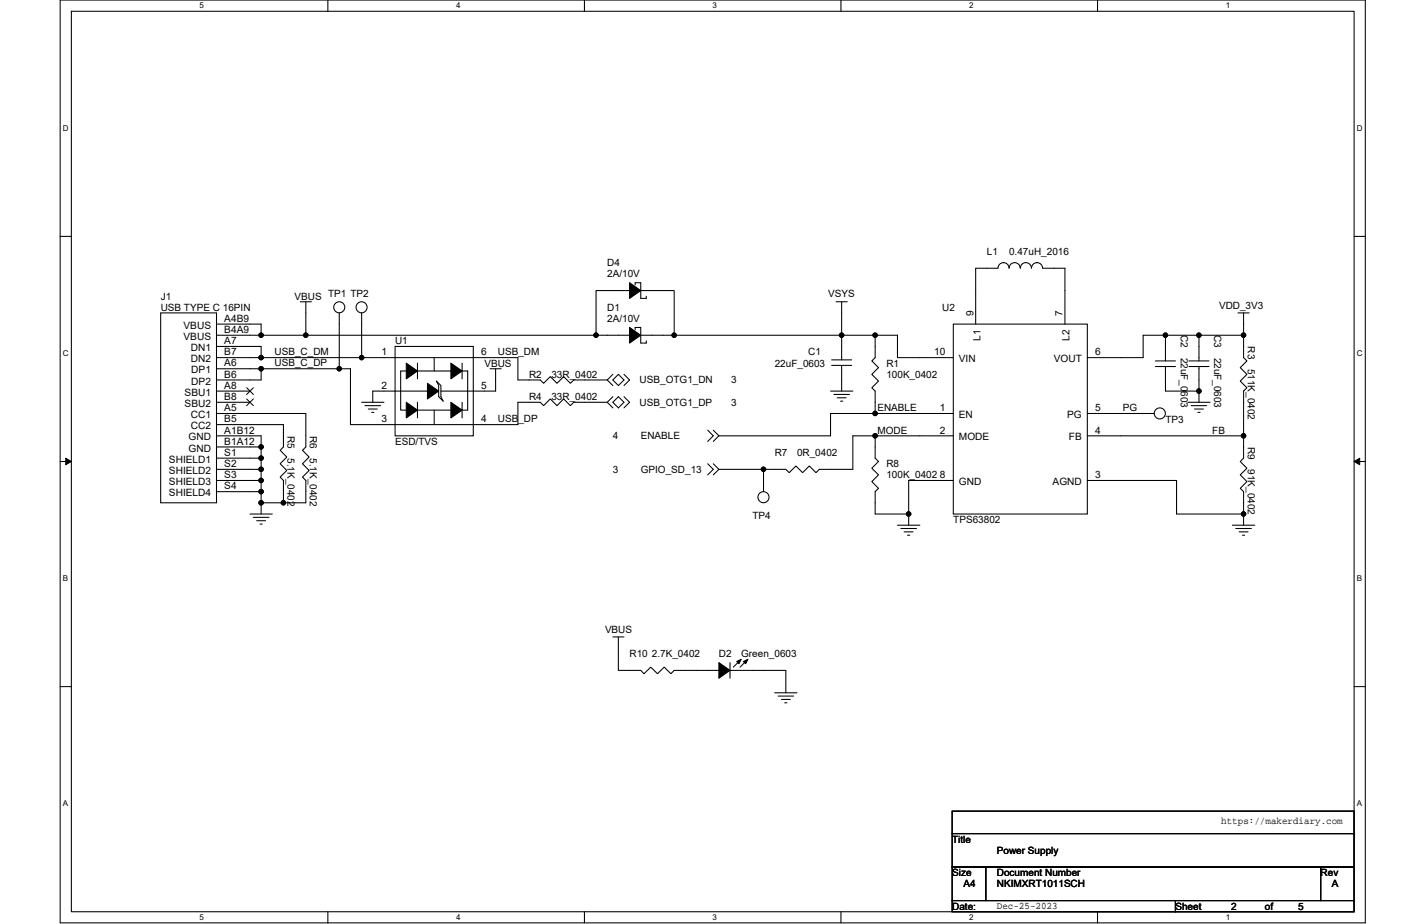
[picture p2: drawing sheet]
<svg xmlns="http://www.w3.org/2000/svg" width="432mm" height="279mm" viewBox="0 0 432 279" stroke-linecap="round" stroke-linejoin="round" font-family="sans-serif">
<path d="M18.2 0h394.9v279.1h-394.9zM21.6 3.4h388.1v272.3h-388.1z" fill="none" stroke="#000" stroke-width=".32"/>
<g fill="#fff">
<path d="M60.4 .4h1.3v2.7h-1.3z"/>
<path d="M60.4 276h1.3v2.7h-1.3z"/>
</g>
<path d="M99.2 0v3.4M99.2 275.7v3.4" fill="none" stroke="#000" stroke-width=".32"/>
<g fill="#fff">
<path d="M138 .4h1.3v2.7h-1.3z"/>
<path d="M138 276h1.3v2.7h-1.3z"/>
</g>
<path d="M176.8 0v3.4M176.8 275.7v3.4" fill="none" stroke="#000" stroke-width=".32"/>
<g fill="#fff">
<path d="M215.6 .4h1.4v2.7h-1.4z"/>
<path d="M215.6 276h1.4v2.7h-1.4z"/>
</g>
<path d="M254.5 0v3.4M254.5 275.7v3.4" fill="none" stroke="#000" stroke-width=".32"/>
<g fill="#fff">
<path d="M293.3 .4h1.3v2.7h-1.3z"/>
<path d="M293.3 276h1.3v2.7h-1.3z"/>
</g>
<path d="M332.1 0v3.4M332.1 275.7v3.4" fill="none" stroke="#000" stroke-width=".32"/>
<g fill="#fff">
<path d="M370.9 .4h1.3v2.7h-1.3z"/>
<path d="M370.9 276h1.3v2.7h-1.3z"/>
<path d="M19 37.4h1.8v2.8h-1.8z"/>
<path d="M410.6 37.4h1.7v2.8h-1.7z"/>
<path d="M19 105.5h1.8v2.7h-1.8z"/>
<path d="M410.6 105.5h1.7v2.7h-1.7z"/>
</g>
<path d="M18.2 71.5h3.4M409.7 71.5h3.4" fill="none" stroke="#000" stroke-width=".32"/>
<g fill="#fff">
<path d="M19 173.6h1.7v2.7h-1.7z"/>
<path d="M410.6 173.6h1.6v2.7h-1.6z"/>
</g>
<path d="M18.2 139.6h3.4M409.7 139.6h3.4" fill="none" stroke="#000" stroke-width=".32"/>
<path d="M19.9 138.6l1.7 1-1.7 .9zM409.7 139.6l1.7-1v1.9z" fill="#000" stroke="#000" stroke-width=".3"/>
<g fill="#fff">
<path d="M19 241.7h1.7v2.7h-1.7z"/>
<path d="M410.5 241.7h1.7v2.7h-1.7z"/>
</g>
<g fill="none" stroke="#000" stroke-width=".32">
<path d="M48.6 94.6h16.9v57.4h-16.9zM65.5 98h13.5v3.4M90.8 91.2h3.4M92.5 91.2v10.2M102.7 94.6v16.9M109.4 94.6v13.5M190.5 87.9h-10.1v13.5h10.1M192.2 86.2v-.7h1.7v4.7h1.7v-.6M192.2 99.7v-.7h1.7v4.7h1.7v-.6M193.9 87.9h10.1v13.5h50.7M253 91.2h3.4M254.7 91.2v10.2"/>
<path d="M288.5 98h40.5v57.4h-40.5zM295.2 98v-16.9h6.8l.5-1.2 1.2-.5 1.1 .5 .5 1.2a1.69 1.69 0 0 1 1.7-1.7 1.69 1.69 0 0 1 1.7 1.7 1.69 1.69 0 0 1 1.7-1.7 1.69 1.69 0 0 1 1.7 1.7l.5-1.2 1.2-.5 1.2 .5 .5 1.2h6.7v16.9M374.6 94.6h3.4M376.3 94.6v6.8M65.5 101.4h13.5M65.5 104.8h13.5v3.3M65.5 108.1h13.5M65.5 111.5h13.5M65.5 118.3h10.1M79 101.4h13.5M79 108.1h30.4M79 111.5v3.4h-13.5"/>
<path d="M79 111.5h23.7M92.5 101.4h87.9M102.7 111.5h3.3v16.9h50.7v-6.8h6.8l1 1.1 2-2.1 2.1 2.1 2-2.1 2 2.1 1-1.1h10.1M109.4 108.1h47.3v6.8h6.8l1 1 2-2 2.1 2 2-2 2 2 1-1h10.1M119.5 104.8h23.7v27h-23.7zM121.2 112.2h20.3v11.8h-20.3zM126.3 109.8v4.8M129.7 118.3h-16.9v3.3M131.4 108.1v4.1M132.1 115.2l1.3 1.4v3.4l.7 1.3-1.4-1.3v-3.4zM139.8 109.8v4.8M148.3 111.5h3.4"/>
<path d="M150 111.5v6.8h-16.6M183.7 114.9l1.7 1.7M185.4 120l-1.7 1.6M185.4 113.2l-1.7 1.7M187.1 120l1.7 1.6-1.7 1.7-1.7-1.7zM187.1 113.2l1.7 1.7-1.7 1.7-1.7-1.7zM188.8 120l1.7 1.6-1.7 1.7M188.8 113.2l1.7 1.7-1.7 1.7M193.9 101.4h10.1M251.3 118.3h6.8M251.7 110.5h6M251.7 108.8h6"/>
<path d="M252.3 119.3h4.7M254.7 101.4h10.1M254.7 101.4v7.4M254.7 110.5v7.8M264.8 101.4v6.7l-1 1 2 2.1-2 2 2 2-2 2.1 1 1v6.7M264.8 101.4h6.8v6.7h16.9M349.6 109.1h6.1M349.6 110.8h6.1M352.7 110.8v7.5h10.1M352.7 101.4v7.7M352.7 101.4h10.1M352.7 101.4h-6.8v6.7h-16.9"/>
<path d="M359.7 109.1h6.1M359.7 110.8h6.1M362.8 110.8v10.8M362.8 101.4v7.7M362.8 101.4h13.5M376.3 101.4v6.7l1 1-2 2.1 2 2-2 2 2 2.1-1 1v13.5M65.5 128.4h20.3v6.7l-1 1.1 2 2-2 2 2 2.1-2 2 1 1v6.7M65.5 121.6h10.1M65.5 131.8h13.5v3.3M65.5 135.1h13.5M65.5 125h27v10.1l-1 1.1 2 2-2 2 2 2.1-2 2 1 1v6.7h-6.7M65.5 138.5h13.5"/>
<path d="M79 138.5v3.4M79 135.1v3.4M109.4 121.6h6.8M110.4 122.7h4.8M111.4 123.7h2.8M112.5 124.7h.6M126.3 121.6v4.8M131.4 124v4.4M139.8 121.6v4.8M183.7 121.6l1.7 1.7M214.1 130.1l1.7 1.7-1.7 1.7M215.8 130.1l1.7 1.7"/>
<path d="M217.5 131.8l-1.7 1.7M253.3 120.3h2.7M254.3 121.3h.7M264.8 131.8v6.7l1 1.1-2 2 2 2-2 2 2 2.1-1 1v6.7h10.2M264.8 131.8h-6.7v10.1h-10.2l-1 1-2-2-2 2-2.1-2-2 2-1-1h-6.8M264.8 125h23.7M264.8 131.8h23.7M264.8 125h-13.5v6.8h-33.8M329 125h20.3M329 131.8h47.3M359.4 121.6h6.8M360.4 122.7h4.7"/>
<path d="M361.4 123.7h2.7M362.5 124.7h.6M376.3 131.8v6.7l-1 1.1 2 2-2 2 2 2-2 2.1 1 1v6.7M65.5 141.9h13.5M65.5 145.3h13.5M65.5 148.7h13.5M75.6 155.4h6.8M76.6 156.4h4.8M77.7 157.5h2.7M78.7 158.5h.7M79 152h6.8M79 148.7v3.3"/>
<path d="M79 145.3v3.4M79 141.9v3.4M79 152v3.4M214.1 140.2l1.7 1.7-1.7 1.7M215.8 140.2l1.7 1.7M217.5 141.9l-1.7 1.7M217.5 141.9h13.5M231 141.9v6.8M271.6 158.8h6.7M272.6 159.8h4.7M275 155.4v3.4M288.5 145.3h-13.5v10.1"/>
<path d="M329 145.3h27v10.1h20.3M372.9 158.8h6.8M373.9 159.8h4.8M376.3 155.4v3.4M273.6 160.8h2.7M274.6 161.8h.7M374.9 160.8h2.8M376 161.8h.6M185.4 192.6h3.4M187.1 192.6v10.1h6.8l1 1 2-2 2 2 2.1-2 2 2 1-1h13.5M223.9 199.7l-2 2M226 199.7l-2.1 2"/>
<path d="M18.2 207.6h3.4M220.9 200.4v4.7M220.9 202.7h16.9v6.8M234.4 209.5h6.8M235.4 210.5h4.8M236.5 211.5h2.6M237.4 212.5h.7M409.7 207.6h3.4M288.1 245.3h121.6v6.8h-121.6zM288.1 252.1h121.6v10.1h-121.6zM288.1 272.3h67.6v3.4h-67.6zM288.1 262.2h10.2v10.1h-10.2z"/>
<path d="M298.3 262.2h101.3v10.1h-101.3zM355.7 272.3h54v3.4h-54zM399.6 262.2h10.1v10.1h-10.1z"/>
<circle cx="102.7" cy="92.9" r="1.67"/>
<circle cx="109.4" cy="92.9" r="1.67"/>
<circle cx="351" cy="125" r="1.68"/>
<circle cx="231" cy="150.3" r="1.68"/>
</g>
<g fill="#000" stroke="#000" stroke-width=".32">
<path d="M190.5 85.5l3.4 2.4-3.4 2.3z" fill-rule="evenodd"/>
<path d="M122.9 109.8l3.4 2.4-3.4 2.4z" fill-rule="evenodd"/>
<path d="M129.3 115.9l3.4 2.4-3.4 2.3z" fill-rule="evenodd"/>
<path d="M136.4 109.8l3.4 2.4-3.4 2.4z" fill-rule="evenodd"/>
<path d="M190.5 99l3.4 2.4-3.4 2.3z" fill-rule="evenodd"/>
<path d="M122.9 121.6l3.4 2.4-3.4 2.4z" fill-rule="evenodd"/>
<path d="M136.4 121.6l3.4 2.4-3.4 2.4z" fill-rule="evenodd"/>
<path d="M217.5 200.4l3.4 2.3-3.4 2.4z" fill-rule="evenodd"/>
<path d="M222.9 200l1.4-.7-.7 1.4z" fill-rule="evenodd"/>
<path d="M225 200l1.3-.7-.7 1.4z" fill-rule="evenodd"/>
<circle cx="79" cy="111.5" r=".67"/>
<circle cx="79" cy="101.4" r=".67"/>
<circle cx="79" cy="108.1" r=".67"/>
<circle cx="92.5" cy="101.4" r=".67"/>
<circle cx="102.6" cy="111.5" r=".67"/>
<circle cx="109.4" cy="108.1" r=".67"/>
<circle cx="180.4" cy="101.4" r=".67"/>
<circle cx="204" cy="101.4" r=".67"/>
<circle cx="254.7" cy="101.4" r=".67"/>
<circle cx="264.8" cy="101.4" r=".67"/>
<circle cx="352.6" cy="101.4" r=".67"/>
<circle cx="362.8" cy="101.4" r=".67"/>
<circle cx="362.8" cy="118.2" r=".67"/>
<circle cx="376.3" cy="101.4" r=".67"/>
<circle cx="79" cy="138.5" r=".67"/>
<circle cx="79" cy="135.1" r=".67"/>
<circle cx="264.8" cy="131.8" r=".67"/>
<circle cx="264.8" cy="125" r=".67"/>
<circle cx="376.3" cy="131.8" r=".67"/>
<circle cx="79" cy="148.7" r=".67"/>
<circle cx="79" cy="145.3" r=".67"/>
<circle cx="79" cy="152" r=".67"/>
<circle cx="79" cy="141.9" r=".67"/>
<circle cx="85.8" cy="152" r=".67"/>
<circle cx="231" cy="141.9" r=".67"/>
<circle cx="274.9" cy="155.4" r=".67"/>
<circle cx="376.3" cy="155.4" r=".67"/>
</g>
<path d="M74.6 117.2l2.1 2.1M76.7 117.2l-2.1 2.1M74.6 120.6l2.1 2.1M76.7 120.6l-2.1 2.1" fill="none" stroke="#000" stroke-width=".3"/>
<g font-size="3">
<text x="298.6" y="77.1">L1</text>
<text x="305.3" y="77.1">0.47uH_2016</text>
<text x="183.7" y="80.5">D4</text>
<text x="183.7" y="83.8">2A/10V</text>
<text x="250.6" y="89.9">VSYS</text>
<text x="48.6" y="90.6">J1</text>
<text x="48.6" y="94">USB TYPE C 16PIN</text>
<text x="89.2" y="90.6">VBUS TP1 TP2</text>
<text x="183.7" y="94">D1</text>
<text x="285.1" y="94">U2</text>
<text x="294.5" y="95.6" transform="rotate(-90 294.5 95.6)">9</text>
<text x="321.5" y="95.6" transform="rotate(-90 321.5 95.6)">7</text>
<text x="368.9" y="93.3">VDD_3V3</text>
<text x="55.5" y="99.4">VBUS</text>
<text x="67.9" y="97.3">A4B9</text>
<text x="67.9" y="100.7">B4A9</text>
<text x="183.7" y="97.3">2A/10V</text>
<text x="357.3" y="101.4" transform="rotate(90 357.3 101.4)">C2</text>
<text x="367.4" y="101.4" transform="rotate(90 367.4 101.4)">C3</text>
<text x="55.5" y="102.7">VBUS</text>
<text x="57.7" y="106.1">DN1</text>
<text x="67.9" y="104.1">A7</text>
<text x="67.9" y="107.4">B7</text>
<text x="83.1" y="107.4">USB_C_DM</text>
<text x="115.5" y="107.4">1</text>
<text x="119.5" y="104.1">U1</text>
<text x="145.6" y="107.4">6</text>
<text x="150.6" y="107.4">USB_DM</text>
<text x="244.6" y="107.5">C1</text>
<text x="282.7" y="107.4">10</text>
<text x="296.7" y="103.1" transform="rotate(-90 296.7 103.1)">L1</text>
<text x="323.7" y="103.1" transform="rotate(-90 323.7 103.1)">L2</text>
<text x="331.4" y="107.4">6</text>
<text x="377.6" y="104.8" transform="rotate(90 377.6 104.8)">R3</text>
<text x="57.7" y="109.5">DN2</text>
<text x="57.9" y="112.9">DP1</text>
<text x="67.9" y="110.8">A6</text>
<text x="83.1" y="110.7">USB_C_DP</text>
<text x="146.6" y="110.9">VBUS</text>
<text x="234.4" y="110.9">22uF_0603</text>
<text x="268.2" y="110.9">R1</text>
<text x="290.2" y="109.5">VIN</text>
<text x="318.9" y="109.5">VOUT</text>
<text x="357.3" y="108.1" transform="rotate(90 357.3 108.1)">22uF_0603</text>
<text x="367.4" y="108.1" transform="rotate(90 367.4 108.1)">22uF_0603</text>
<text x="377.6" y="111.5" transform="rotate(90 377.6 111.5)">511K_0402</text>
<text x="55.9" y="119.6">SBU1</text>
<text x="57.9" y="116.3">DP2</text>
<text x="67.9" y="114.2">B6</text>
<text x="67.9" y="117.6">A8</text>
<text x="115.5" y="117.6">2</text>
<text x="145.6" y="117.6">5</text>
<text x="160.1" y="114.2">R2</text>
<text x="166.9" y="114.2">33R_0402</text>
<text x="193.5" y="115.9">USB_OTG1_DN</text>
<text x="221.2" y="115.9">3</text>
<text x="268.2" y="114.2">100K_0402</text>
<text x="55.9" y="123">SBU2</text>
<text x="67.9" y="124.3">A5</text>
<text x="67.9" y="120.9">B8</text>
<text x="160.1" y="121">R4</text>
<text x="166.9" y="121">33R_0402</text>
<text x="193.5" y="122.7">USB_OTG1_DP</text>
<text x="221.2" y="122.7">3</text>
<text x="265.5" y="124.4">ENABLE</text>
<text x="284.4" y="124.3">1</text>
<text x="331.4" y="124.3">5</text>
<text x="339.8" y="124.4">PG</text>
<text x="57.7" y="126.4">CC1</text>
<text x="57.7" y="129.8">CC2</text>
<text x="67.9" y="131.1">A1B12</text>
<text x="67.9" y="127.7">B5</text>
<text x="87" y="131.8" transform="rotate(90 87 131.8)">R5</text>
<text x="93.8" y="131.8" transform="rotate(90 93.8 131.8)">R6</text>
<text x="115.5" y="127.7">3</text>
<text x="145.6" y="127.7">4</text>
<text x="150.6" y="127.6">USB_DP</text>
<text x="265.5" y="131.1">MODE</text>
<text x="284.4" y="131.1">2</text>
<text x="290.2" y="126.4">EN</text>
<text x="322.9" y="126.4">PG</text>
<text x="331.4" y="131.1">4</text>
<text x="352.7" y="127.8">TP3</text>
<text x="366.8" y="131.1">FB</text>
<text x="57" y="133.2">GND</text>
<text x="57" y="136.5">GND</text>
<text x="67.9" y="134.5">B1A12</text>
<text x="67.9" y="137.8">S1</text>
<text x="119.5" y="134.5">ESD/TVS</text>
<text x="185.4" y="132.8">4</text>
<text x="193.9" y="132.8">ENABLE</text>
<text x="234.4" y="137.9">R7</text>
<text x="241.2" y="137.9">0R_0402</text>
<text x="290.2" y="133.2">MODE</text>
<text x="323.4" y="133.2">FB</text>
<text x="377.6" y="135.1" transform="rotate(90 377.6 135.1)">R9</text>
<text x="51.1" y="139.9">SHIELD1</text>
<text x="51.1" y="143.3">SHIELD2</text>
<text x="67.9" y="141.2">S2</text>
<text x="87" y="138.5" transform="rotate(90 87 138.5)">5.1K_0402</text>
<text x="93.8" y="138.5" transform="rotate(90 93.8 138.5)">5.1K_0402</text>
<text x="185.4" y="143">3</text>
<text x="193.9" y="143">GPIO_SD_13</text>
<text x="268.2" y="141.3">R8</text>
<text x="377.6" y="141.9" transform="rotate(90 377.6 141.9)">91K_0402</text>
<text x="51.1" y="146.7">SHIELD3</text>
<text x="67.9" y="144.6">S3</text>
<text x="67.9" y="148">S4</text>
<text x="268.2" y="144.7">100K_0402</text>
<text x="284.4" y="144.6">8</text>
<text x="290.2" y="146.7">GND</text>
<text x="318.5" y="146.7">AGND</text>
<text x="331.4" y="144.6">3</text>
<text x="51.1" y="150.1">SHIELD4</text>
<text x="227.7" y="156.8">TP4</text>
<text x="288.5" y="158.2">TPS63802</text>
<text x="183.1" y="191.3">VBUS</text>
<text x="190.5" y="198.7">R10 2.7K_0402</text>
<text x="217.5" y="198.7">D2</text>
<text x="224.3" y="198.7">Green_0603</text>
<text x="369.5" y="249">https://makerdiary.com</text>
<text x="288.1" y="254.8">Title</text>
<text x="301.6" y="258.1">Power Supply</text>
<text x="288.1" y="264.9">Size</text>
<text x="291.5" y="268.3">A4</text>
<text x="301.6" y="264.9">Document Number</text>
<text x="301.6" y="268.3">NKIMXRT1011SCH</text>
<text x="399.6" y="264.9">Rev</text>
<text x="403" y="268.3">A</text>
<text x="288.1" y="275">Date:</text>
<text x="301.6" y="274.7">Dec-25-2023</text>
<text x="355.7" y="275">Sheet</text>
<text x="372.6" y="275">2</text>
<text x="382.7" y="275">of</text>
<text x="392.9" y="275">5</text>
</g>
<g font-size="2.4">
<text x="60.4" y="2.5">5</text>
<text x="138" y="2.5">4</text>
<text x="215.6" y="2.5">3</text>
<text x="293.3" y="2.5">2</text>
<text x="370.9" y="2.5">1</text>
<text x="19" y="39.6">D</text>
<text x="410.6" y="39.6">D</text>
<text x="19" y="107.7">C</text>
<text x="410.6" y="107.7">C</text>
<text x="19" y="175.8">B</text>
<text x="410.6" y="175.8">B</text>
<text x="19" y="243.8">A</text>
<text x="410.6" y="243.8">A</text>
<text x="60.4" y="278.2">5</text>
<text x="138" y="278.2">4</text>
<text x="215.6" y="278.2">3</text>
<text x="293.3" y="278.2">2</text>
<text x="370.9" y="278.2">1</text>
</g>
</svg>
